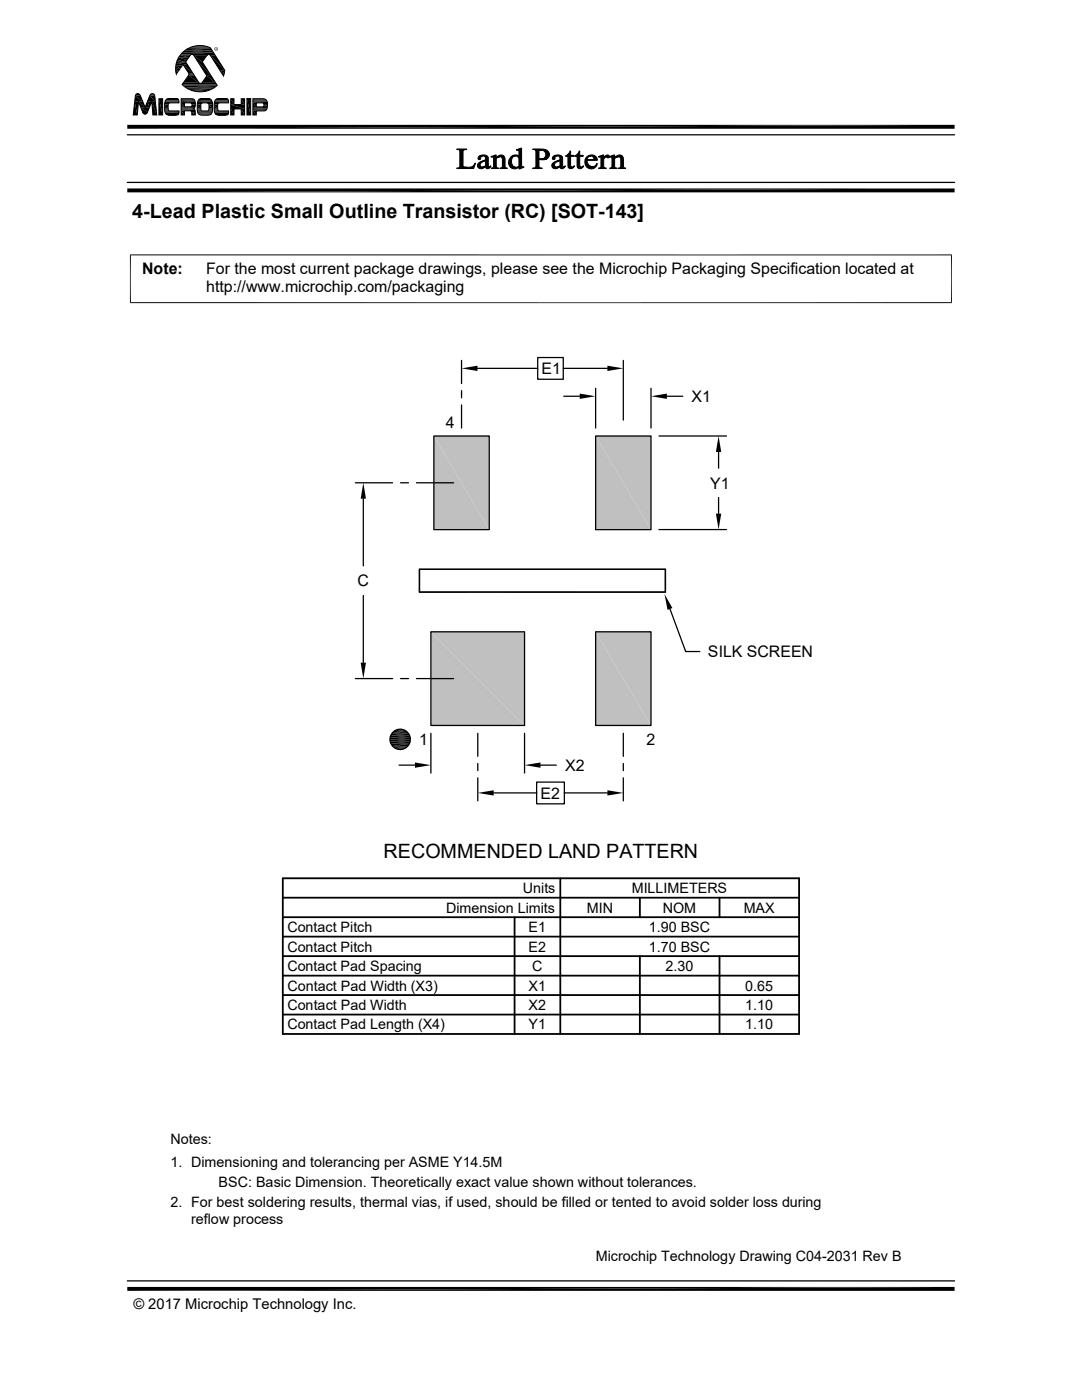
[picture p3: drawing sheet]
<svg xmlns="http://www.w3.org/2000/svg" width="216mm" height="279mm" viewBox="0 0 216 279" stroke-linecap="round" stroke-linejoin="round" font-family="sans-serif">
<g fill="#c0c0c0">
<path d="M118.9 87l11 18.7h-11z"/>
<path d="M118.9 87h11v18.7z"/>
<path d="M86.6 87l11 18.7h-11z"/>
<path d="M86.6 87h11v18.7z"/>
<path d="M118.9 126.1l11 18.7h-11z"/>
<path d="M118.9 126.1h11v18.7z"/>
<path d="M86 126.1l18.7 18.7h-18.7z"/>
<path d="M86 126.1h18.7v18.7z"/>
</g>
<g fill="none" stroke="#000" stroke-width=".25">
<path d="M25.4 36.4h165.1M25.4 26.9h165.1M92.1 71.9v4.6M92.1 78v1.4M95.3 73.5h12M107.3 71.4h5.1v4.3h-5.1zM112.4 73.5h8.8M112.5 79.1h3.2M118.9 77.5v7.9M124.4 71.9v11.9M129.9 77.5v7.9M133.1 79.1h3.1"/>
<path d="M70.9 96.4h7.4M72.5 99.5v13.4M79.9 96.4h1.6M83.1 96.4h7.4M86.6 87h11v18.7h-11zM92.1 80.8v4.6M118.9 87h11v18.7h-11zM131.5 87h13.5M143.4 90.2v3.2M143.4 99.3v3.2M72.5 118.9v13.3M83.7 113.6h49.1v4.6h-49.1z"/>
<path d="M131.5 105.7h13.5M70.9 135.4h7.4M79.9 135.4h1.6M83.1 135.4h7.4M86 126.1h18.7v18.7h-18.7zM118.9 126.1h11v18.7h-11zM133.7 121.5l3.1 8.5h2.8M78.4 146h2.9M78.4 149.1h2.9M79.6 152.7h3.2M86 146.3v8M95.3 146.3v4.6"/>
<path d="M95.3 152.4v1.4M95.3 155.2v4.6M98.5 158.2h8.6M104.7 146.3v8M107.1 156.1h5.5v4.3h-5.5zM107.8 152.7h3.2M112.6 158.2h8.6M124.4 146.3v4.6M124.4 152.4v1.4M124.4 155.2v4.6M25.4 255.6h165.1"/>
<circle cx="79.8" cy="147.6" r="2.03"/>
</g>
<g fill="#000" stroke="#000" stroke-width=".2">
<path d="M98 31.2l.3 .1zM103.1 29.9h.2zM119.4 31.2l.3 .1zM121.6 31.2l.3 .1z"/>
<path d="M91.1 29.7h2l-.5 .2-.2 .5v2.8l.2 .2h.4h-1.3l.1-3.1a.43 .43 0 0 0-.7-.5z" fill-rule="evenodd"/>
<path d="M91.1 33.5l3-.2 .8-.7-.4 1h-3.4z" fill-rule="evenodd"/>
<path d="M95.5 31.3l.3-.2h.6h-.2a.42 .42 0 0 0-.3 .6l-.2 .2a.32 .32 0 0 1-.3-.2 .32 .32 0 0 1 .1-.4z" fill-rule="evenodd"/>
<path d="M95.5 32.5l.8-.4h.6a1.12 1.12 0 0 0-1.1 .9l.4 .3 .6 .1a.78 .78 0 0 1-1 .3 .78 .78 0 0 1-.5-1z" fill-rule="evenodd"/>
<path d="M95.8 31.1l.2-.1a1.19 1.19 0 0 1 1.4 .5l.1 1.7 .3 .2a.49 .49 0 0 1-.4 .3 .49 .49 0 0 1-.5-.3v-.1l-.2-.1 .2-.1v-1l-.4-.1 .4-.2a.51 .51 0 0 0-.5-.7z" fill-rule="evenodd"/>
<path d="M96.3 33.4l.6-.1z" fill-rule="evenodd"/>
<path d="M97.6 33.3l.3-.2-.1 .3z" fill-rule="evenodd"/>
<path d="M98 31.2l1-.3v.6h-.5z" fill-rule="evenodd"/>
<path d="M98.5 31.5l1.3-.2-.8 .3v1.4a.39 .39 0 0 0 .1 .4 .39 .39 0 0 0 .4 .1v.1h-1.5l.5-.3z" fill-rule="evenodd"/>
<path d="M99.3 31.3a.84 .84 0 0 1 .9-.4 .84 .84 0 0 1 .6 .8v1.6l.4 .3h-1.4l.3-.1 .1-.3v-1.6l-.4-.3z" fill-rule="evenodd"/>
<path d="M101.8 31.4l.5-.3h.6a1.19 1.19 0 0 0-.8 1.2 1.19 1.19 0 0 0 .9 1.1h-1.1a1.4 1.4 0 0 1-.1-2z" fill-rule="evenodd"/>
<path d="M102.3 31.1l.7-.2 .5 .3z" fill-rule="evenodd"/>
<path d="M103.1 29.9l1-.3v3.4l.2 .3h-.8a1.18 1.18 0 0 1-1.6 .1h1.1l.5-.3v-1.4l-.3-.5h.3v-1.1z" fill-rule="evenodd"/>
<path d="M103.5 33.3l1.1 .1-1.1 .3z" fill-rule="evenodd"/>
<path d="M106.8 30h1.2h-.5v1.6l1.6 .1-1.6 .1 .1 1.4a.47 .47 0 0 0 .6 .3v.1h-1.9l.6-.2v-.3z" fill-rule="evenodd"/>
<path d="M106.3 29.7l1.8 .1a1.12 1.12 0 0 1 1.3 .5 1.12 1.12 0 0 1-.3 1.4h-1a.86 .86 0 0 0 .8-.7 .86 .86 0 0 0-.5-1h-1.6z" fill-rule="evenodd"/>
<path d="M107.5 31.8h1.4z" fill-rule="evenodd"/>
<path d="M110.4 31.2l.2-.1h.6a.42 .42 0 0 0-.5 .6 .33 .33 0 0 1-.5 0 .33 .33 0 0 1 .2-.5z" fill-rule="evenodd"/>
<path d="M110.4 32.5l.9-.5 .4 .1a1.08 1.08 0 0 0-1 .9l.3 .3 .6 .1a.79 .79 0 0 1-1 .2 .79 .79 0 0 1-.4-.9z" fill-rule="evenodd"/>
<path d="M110.6 31.1l.5-.2a.87 .87 0 0 1 1.2 .7v1.6l.4 .2a.48 .48 0 0 1-.5 .3 .48 .48 0 0 1-.5-.4l-.2-.1 .2-.1v-1l-.4-.1 .4-.2a.51 .51 0 0 0-.5-.7z" fill-rule="evenodd"/>
<path d="M111.1 33.4l.6-.1z" fill-rule="evenodd"/>
<path d="M112.4 33.3l.4-.2-.1 .3z" fill-rule="evenodd"/>
<path d="M113.7 30.1h.2v.9h.6v.2h-.6v1.9l.3 .2-.8 .1-.1-2.2-.4-.1 .5-.4z" fill-rule="evenodd"/>
<path d="M113.4 33.4l.9-.1 .3-.2v.1a.68 .68 0 0 1-1.2 .2z" fill-rule="evenodd"/>
<path d="M115.6 30.1l.1 .9h.7v.2h-.7v1.7l.1 .4h.2l-.8 .1-.1-2.2-.4-.1 .5-.4z" fill-rule="evenodd"/>
<path d="M115.2 33.4l.9-.1 .2-.2h.2l-.1 .1a.68 .68 0 0 1-1.2 .2z" fill-rule="evenodd"/>
<path d="M117.1 31.3l.3-.2h.5a.72 .72 0 0 0-.7 .7l-.4 .1z" fill-rule="evenodd"/>
<path d="M117.4 31.1a1.17 1.17 0 0 1 1.8 .9h-2a1.1 1.1 0 0 0 1 1.2l-1.2 .1-.3-.7 .1-.7 1.7-.1v-.1a.61 .61 0 0 0-.6-.6z" fill-rule="evenodd"/>
<path d="M117 33.3l1.2-.1a.92 .92 0 0 0 .9-.6 1.18 1.18 0 0 1-.8 1.1 1.18 1.18 0 0 1-1.3-.4z" fill-rule="evenodd"/>
<path d="M119.4 31.2l1.1-.3v.6h.1l-.1 .2v1.6l.5 .3h-1.5l.4-.3v-1.8z" fill-rule="evenodd"/>
<path d="M120.6 31.3h.3l-.4 .2z" fill-rule="evenodd"/>
<path d="M120.6 31.3a.5 .5 0 0 1 .6-.4 .5 .5 0 0 1 .4 .5l-.3 .1z" fill-rule="evenodd"/>
<path d="M121.6 31.2l1-.3v.6h-.5z" fill-rule="evenodd"/>
<path d="M122.1 31.5l1.3-.2-.8 .3 .1 1.7 .4 .3h-1.4l.4-.3z" fill-rule="evenodd"/>
<path d="M122.9 31.3a.84 .84 0 0 1 .9-.4 .84 .84 0 0 1 .6 .9v1.5l.4 .3h-1.4l.3-.1 .2-.3-.1-1.6-.4-.3z" fill-rule="evenodd"/>
</g>
<g fill="#000">
<path d="M27 19.2l1.5 1.1h-1.6zM27 19.2h1l.5 1.1zM27 19h1zM27 19l1 .2h-1zM27 19h1v.2zM27.1 18.9l.9 .1h-1zM27.1 18.9h.8l.1 .1zM27.1 18.9h.8zM27.1 18.9l.2-.2 .6 .2zM27.3 18.7l.6 .2zM27.3 18.7h.4zM27.3 18.7h.3z"/>
<path d="M29.9 19.1l1.1 1.1h-1.6zM29.9 19.1h1l.1 1.1zM29.9 19l1 .1zM29.9 19h.9zM30 18.9l.8 .1h-.9zM30 18.9h.8v.1zM30 18.9h.8zM30 18.8l.8 .1zM30 18.8l.2-.1 .5 .1zM30.2 18.7l.5 .1zM30.2 18.7h.4zM30.2 18.7h.3z"/>
<path d="M31.7 19.7l.7 3.2h-.7zM31.7 19.7h.7v3.2zM33.5 19.7h1.9zM33.5 19.7h1.8zM33.6 19.7h1.7zM35 13.7l.6 .6h-.5zM35 13.7h1l-.4 .6zM35.1 13.1l.9 .6h-1zM35.1 13.1h1.4l-.5 .6zM35.1 14.3l.1 .6zM35.1 14.3h.5l-.4 .6zM35.1 13l1.4 .1h-1.4z"/>
<path d="M35.1 13h1.5l-.1 .1zM35.3 12.3l1.9 .3h-2zM35.3 12.3h1.7l.2 .3zM35.4 12l1.6 .3h-1.7zM35.4 12h1.9l-.3 .3zM35.6 11.5l1.7 .5h-1.9zM35.6 11.5h2.1l-.4 .5zM36.6 13l1.9 1.6h-.9zM36.6 13h.8l1.1 1.6zM37.6 15l2.1 1.5h-3.1zM37.6 15h1.2l.9 1.5zM37.6 14.6l1 .1h-.9z"/>
<path d="M37.6 14.6h.9l.1 .1zM37.7 14.9l1.1 .1h-1.2zM37.7 14.9h1l.1 .1zM37.7 14.7l1 .2h-1zM37.7 14.7h.9l.1 .2zM38.7 11l1.7 1.4h-.9zM38.7 11h2.6l-.9 1.4zM38.7 18.2l1.9 .1zM39.2 9.1l1.9 .1zM39.3 18.3h1.3zM39.2 9.1h1.5zM39.3 9.1h1.4z"/>
<path d="M39.5 12.4l2.6 2.7h-.8zM39.5 12.4h.9l1.7 2.7zM39.9 19.7h1.9zM40 19.7h1.8zM39.3 9.1h1zM40.1 19.7h1.7zM41.3 15.1l1.7 1.4h-2.7zM41.3 15.1h.8l.9 1.4zM41.6 10.9h1.2zM41.7 10.9h1.2zM41.9 10.9l1 .1zM42 11l2.9 3h-1z"/>
<path d="M42 11h.9l2 3zM42.8 9.8v.1zM42.8 9.6v.2zM42.8 9.9l.1 .1zM42.9 9.5l-.1 .1zM42.9 9.7l-.1 .1zM42.9 9.9v.1zM42.9 10l.1 .1zM42.8 9.6h.1zM42.9 9.5h.1zM43 10.1l.1 .1zM43 9.4l.1 .1z"/>
<path d="M43.1 10.1h.2zM43.1 9.4l.2 .1zM43.3 10.1l.1-.1zM43.3 9.4v.2zM43.4 9.9l-.1 .1zM43.4 19.7h1.9zM43.3 9.6l.1 .1zM43.3 10l.2-.1zM43.4 9.8v.1zM43.4 9.7v.1zM43.4 19.7h1.8zM43.5 19.7h1.7z"/>
<path d="M43.4 9.5l.1 .1zM43.4 9.9l.1-.1zM43.5 9.6l-.1 .2zM43.9 14l.9 .6h-.6zM43.9 14h1l-.1 .6zM44.2 14.6l.4 .5zM44.2 14.6h.6l-.2 .5zM46 19.7l.7 1.2h-.7zM46 19.7h.7v1.2zM48.1 19.7l.7 1.2h-.7zM48.1 19.7h.7v1.2zM49.3 19.7l.7 3.2h-.7z"/>
<path d="M49.3 19.7h.7v3.2zM26.9 20.3h.7zM26.9 20.3l.5 2.6h-.8zM26.9 20.3h.7l-.2 2.6zM27.6 20.3h.9zM27.6 20.3l1.4 1.1h-.9zM27.6 20.3h.9l.5 1.1zM28.1 21.4l1.3 1h-.9zM28.1 21.4h1.7l-.4 1zM28.5 22.4h.9zM28.5 22.4l.8 .2h-.7zM28.5 22.4h.9l-.1 .2z"/>
<path d="M28.6 22.6h.7zM28.6 22.6l.5 .1zM28.6 22.6h.7l-.2 .1zM28.7 22.7h.4zM28.7 22.7h.3zM28.9 22.7h.1zM29.4 20.2l.4 1.2h-.8zM29.4 20.2h.9l-.5 1.2zM30.3 20.2l1 2.7h-.8zM30.3 20.2h.7l.3 2.7zM32.9 20.7l.7 .1zM32.9 20.7h.7z"/>
<path d="M32.9 20.8h.7zM32.9 20.8l.6 .2h-.6zM32.9 20.8h.7l-.1 .2zM32.9 21l.6 .7h-.6zM32.9 21h.6v.7zM32.9 21.7l.7 .1h-.7zM32.9 21.7h.6l.1 .1zM32.9 21.8h.7zM32.9 21.8l.7 .1zM32.9 21.9h.7zM32.9 21.9l.7 .1zM32.9 20.5h1z"/>
<path d="M32.9 20.5l.9 .1zM32.9 20.6h.8zM32.9 20.6h.9zM32.9 20.6l.7 .1zM32.9 22l.8 .1zM32.9 22.1h.8zM32.9 22.1h.9zM33.4 22.9h2zM33.5 22.9l1.7 .1zM33.5 22.9h1.9zM33.6 23h1.6zM33.6 23h1.4z"/>
<path d="M36.2 20.5l.6 .8h-.6zM36.2 20.5h.6v.8zM36.2 22.1l.6 .8h-.6zM36.2 22.1h.6v.8zM38.1 20.5h.8zM38.1 22.1h.8zM38.1 20.5h.9zM38.1 21.3h.8zM38.1 22.1l.8 .1zM38.1 20.5l.9 .1zM38.2 22.2h.7zM38.2 20.6h.8z"/>
<path d="M38.2 21.3h.7zM38.2 20.6l.8 .1zM38.2 21.2l.7 .1zM38.2 22.2l.7 .1zM38.3 20.7h.7zM38.2 21.2h.7zM38.3 21.2h.6zM38.3 22.3l.7 .1zM38.3 22.4h.7zM38.3 22.4l.7 .5h-.7zM38.3 22.4h.7v.5zM38.3 20.7l.7 .1z"/>
<path d="M38.3 20.8h.7zM38.3 21.1h.6zM38.3 21.1l.6 .1zM38.3 20.8l.7 .2h-.7zM38.3 20.8h.7v.2zM38.3 21l.7 .1zM38.3 21.1h.7zM39.4 20.7l.7 .1zM39.4 20.7h.7zM39.4 20.8h.7zM39.4 20.8l.7 .2h-.7zM39.4 20.8h.7v.2z"/>
<path d="M39.4 21l.7 .7h-.7zM39.4 21h.7v.7zM39.4 21.7l.7 .1h-.7zM39.4 21.7h.7v.1zM39.4 21.8h.7zM39.4 21.8l.7 .1zM39.4 21.9h.7zM39.4 21.9l.8 .1zM39.4 20.5h1zM39.4 20.5l.9 .1zM39.4 20.6h.8zM39.4 20.6h.9z"/>
<path d="M39.4 20.6l.8 .1zM39.4 20.7h.8zM39.4 22l.8 .1zM39.4 22.1h.8zM39.4 22.1h.9zM39.4 22.1h1zM39.9 22.9l1.8 .1zM39.9 22.9h2zM40.1 23h1.3zM40.1 23h1.6zM41.3 20.5h1.1zM41.4 20.5l1 .1z"/>
<path d="M41.5 20.6h.9zM41.4 22.1h1zM41.5 22.1h.9zM41.6 20.6h.8zM41.6 20.6l.8 .1zM41.6 22.1h.8zM41.6 20.7h.8zM41.6 22l.8 .1zM41.6 20.7l.8 .1zM41.7 20.8h.7zM41.7 21.9l.7 .1zM41.7 20.8l.7 .2h-.7z"/>
<path d="M41.7 20.8h.7v.2zM41.7 21.8h.7zM41.7 21.8l.7 .1zM41.7 21.9h.7zM41.7 21l.7 .7h-.7zM41.7 21h.7v.7zM41.7 21.7l.7 .1h-.7zM41.7 21.7h.7v.1zM42.7 20.7l.8 .1zM42.7 20.7h.8zM42.7 20.8h.8zM42.7 20.8l.7 .2h-.7z"/>
<path d="M42.7 20.8h.8l-.1 .2zM42.7 21l.7 .7h-.7zM42.7 21h.7v.7zM42.7 21.7l.8 .1h-.8zM42.7 21.7h.7l.1 .1zM42.7 21.8h.8zM42.7 21.8l.8 .1zM42.7 21.9h.8zM42.8 20.5h1zM42.8 20.5l.9 .1zM42.8 20.6h.8zM42.8 20.6h.9z"/>
<path d="M42.8 20.6l.7 .1zM42.8 20.7h.7zM42.8 21.9l.7 .1zM42.8 22l.8 .1zM42.8 22.1h.8zM42.8 22.1h.9zM43.3 22.9h2zM43.4 22.9l1.7 .1zM43.4 22.9h1.9zM43.5 23h1.6zM43.5 23h1.4zM46 20.9l2.8 .8h-2.8z"/>
<path d="M46 20.9h2.8v.8zM46 21.7l.7 1.2h-.7zM46 21.7h.7v1.2zM48.1 21.7l.7 1.2h-.7zM48.1 21.7h.7v1.2zM50.5 20.5l.6 .8h-.6zM50.5 20.5h.6v.8zM50.5 22.1l.6 .8h-.6zM50.5 22.1h.6v.8zM52.4 20.5h.9zM52.5 20.5l.8 .1zM52.5 20.6h.8z"/>
<path d="M52.5 21.3h.8zM52.6 20.6h.7zM52.6 21.3h.7zM52.6 20.6l.7 .1zM52.6 21.2l.7 .1zM52.6 20.7h.8zM52.6 20.7l.8 .1h-.7zM52.6 20.7h.8v.1zM52.6 21.1h.7zM52.6 21.1h.8zM52.6 21.1l.7 .1zM52.6 21.2h.7z"/>
<path d="M52.7 20.8l.7 .3h-.7zM52.7 20.8h.7v.3zM52.7 21.1h.7zM25.4 38.4l165.1-.8v.8zM25.4 37.6h165.1l-165.1 .8zM25.4 25.7l165.1-.8v.8zM25.4 24.9h165.1l-165.1 .8zM92.1 73.5l3.2-.5v1zM115.7 78.5l3.2 .6-3.2 .5zM121.2 73l3.2 .5-3.2 .5zM129.9 79.1l3.2-.6v1.1zM72.5 96.4l.5 3.1h-1z"/>
<path d="M143.4 87l.5 3.2h-1zM142.9 102.5h1l-.5 3.2zM72 132.2h1l-.5 3.2zM132.6 118.6l1.6 2.7-1 .4zM78.7 149.2l1.9 .2h-1.5zM79.1 145.7h1.5l.4 .2zM79.1 149.4l1.1 .1zM79.1 149.4h1.5l-.4 .1zM79.1 145.7l.4-.1 1.1 .1zM79.5 145.6l1.1 .1zM79.5 149.5h.7zM79.5 145.6h.7z"/>
<path d="M82.8 152.2l3.2 .5-3.2 .5zM95.3 158.2l3.2-.5v1.1zM104.7 152.7l3.1-.5v1zM121.2 157.7l3.2 .5-3.2 .6zM25.4 257.6l165.1-.8v.8zM25.4 256.8h165.1l-165.1 .8z"/>
</g>
<g fill="none" stroke="#000" stroke-width=".36">
<path d="M36.1 10.7h6.7M36.9 9.9h5.4M56.4 179.2h103M56.4 175.3h103v31.1h-103zM111.8 175.3v31.1M127.7 179.2v3.8M143.6 179.2v3.8M56.4 194.7h103M56.4 183h103M56.4 198.6h103M56.4 190.8h103M56.4 186.9h103"/>
<path d="M102.7 183v23.4M127.7 190.8v15.6M143.6 190.8v15.6M56.4 202.5h103"/>
</g>
<g fill="none" stroke="#000" stroke-width=".2">
<path d="M27.1 18.9a.52 .52 0 0 1 .9 .1l1 2.4 .9-2.4a.5 .5 0 0 1 .5-.3 .5 .5 0 0 1 .5 .4l.4 3.8h-.8l-.2-2.7-.9 2.2a.5 .5 0 0 1-.5 .4 .5 .5 0 0 1-.4-.4l-.9-2.1-.2 2.6h-.8zM31.7 19.7h.7v3.2h-.7zM33.1 19.9h2.6M33.1 20l.5-.3h1.6l.4 .2 .1 .6-2 .1-.2 .4v.7l.1 .3 .2 .1h1.9a.62 .62 0 0 1-.1 .7 .62 .62 0 0 1-.6 .2 2.3 2.3 0 0 1-1.9-.2l-.2-1a2.92 2.92 0 0 1 .2-1.8zM33.2 19.8h2.4M33.3 19.7h2.2M33.4 19.7h2.1M35.9 11h2.2M36 10.9h2.1M36.2 19.7h2.1a.97 .97 0 0 1 .7 1.4l-.1 .3-.3 .3 .3 .2 .1 1h-.7v-.6l-.2-.2h-1.3v.8h-.6zM36.2 19.7h2.3M36.2 19.7h2.4"/>
<path d="M36.2 19.8h2.5M36.2 19.9h2.6M36.3 16.9h7M36.4 16.9h6.9M36.4 17h6.9M36.5 16.6h3.4M36.5 16.5h3.3M36.9 17.4h6M37.5 17.7h4.9M37.8 9.5h4.2M38 9.4h3.7M38.1 10.9h.3l.3 .1 2.6 4.1-1.1 1.5-.3 .1-.2-.2-2.7-4.2z"/>
<path d="M38.4 10.9h3.2M38.5 9.3h2.8M38.5 11h2.9M38.7 11h2.6M38.7 18.2h2.5M38.7 9.2h2.4M39.6 19.9h2.6M39.6 20l.5-.3h1.5a.94 .94 0 0 1 .8 1.1v1.3a.84 .84 0 0 1-1 .9h-1.1a.9 .9 0 0 1-.9-1.1v-1.1zM39.8 19.8h2.2M40.2 16.6h2.9M41.3 11l-.9 1.4 2.9 4.6a5.2 5.2 0 0 1-7-.1l1.4-2.2-1.1-1.7M41.3 11l.3-.1 .4 .1 2.6 4.2 .3-1.2-2.9-4.5a4.8 4.8 0 0 0-5.1 .6 4.8 4.8 0 0 0-1.7 4.8"/>
<path d="M42.8 10.9h-6.8M43 19.9h2.6M43 20l.5-.3h1.6l.4 .2 .1 .6-2 .1-.2 .4v.7l.1 .3 .2 .1h1.9a.62 .62 0 0 1-.1 .7 .62 .62 0 0 1-.6 .2 2.3 2.3 0 0 1-1.9-.2l-.3-1a2.92 2.92 0 0 1 .3-1.8zM43.1 19.8h2.4M43.1 16.6l-6.6 .1M43.2 19.7h2.2M43.3 19.7h2M46 19.7h.7v1.2h1.4v-1.2h.7v3.2h-.7v-1.2h-1.4v1.2h-.7zM49.3 19.7h.7v3.2h-.7zM49.3 19.7h.7M50.5 19.7h2.2M50.5 19.7h2.4"/>
<path d="M50.5 19.8h2.5M50.5 19.9h2.6M50.5 19.9h2.7M50.5 19.7h2.2a1.49 1.49 0 0 1 .5 2.2l-.5 .2h-1.6v.8h-.6zM32.9 20.5h2.8M32.9 22.2h2.8M32.9 22.3h2.8M32.9 20.4h2.8M32.9 20.3h2.8M32.9 22.4h2.8M32.9 22.5h2.8M32.9 20.2h2.8"/>
<path d="M33 20.1h2.7M33 22.6h2.7M33 20h2.7M33 22.7h2.7M33.1 22.7h2.6M33.1 22.8h2.6M33.2 22.8h2.4M33.3 22.9h2.3M33.4 22.9h2.1M36.2 20.1h2.7M36.2 20.2h2.7M36.2 21.3h2.7"/>
<path d="M36.2 21.4h2.7M36.2 21.5h2.7M36.2 21.6h2.6M36.2 21.6h2.5M36.2 21.7h2.5M36.2 21.8h2.6M36.2 21.9h2.7M36.2 22h2.7M36.2 22.1h2.7M36.8 20.5h1.3l.2 .2v.4l-.2 .2h-1.3zM39.4 20.5h3M39.4 22.2h3"/>
<path d="M39.4 20.4h3M39.4 22.3h3M39.4 22.5h2.9M39.4 20.2h3M39.5 22.6h2.8M39.5 20h2.8M39.5 22.7h2.7M39.6 22.8h2.6M39.7 22.8h2.4M39.8 22.9h2.2M40.2 20.7l.2-.2 1.1 .1 .2 .4-.1 1-.2 .1h-1.2l-.1-.4zM42.8 22.2h2.8"/>
<path d="M42.8 20.5h2.8M42.8 20.4h2.8M42.8 22.3h2.8M42.8 20.3h2.8M42.8 22.4h2.8M42.8 22.5h2.8M42.8 20.2h2.8M42.9 22.6h2.7M42.9 20.1h2.7M42.9 20h2.7M42.9 22.7h2.7M43 22.7h2.6"/>
<path d="M43 22.8h2.6M43.1 22.8h2.4M43.2 22.9h2.2M43.3 22.9h2M50.5 20.1h2.7M50.5 20.2h2.8M50.5 20.4h2.8M50.5 20.5h2.8M50.5 21.4h2.8M50.5 21.7h2.8M50.5 21.8h2.8M50.5 21.9h2.7"/>
<path d="M50.5 22h2.6M51.1 20.5h1.4l.1 .2v.5l-.1 .1h-1.4zM53 22.1h-2.5M26 50.8v9.7M189.9 50.8v9.7M189.9 50.9h-164M25.9 60.4h164M78.7 149.3h2.3M78.7 145.8h2.3"/>
</g>
<path d="M78.2 148.8h3.3M78.2 146.3h3.3" fill="none" stroke="#000" stroke-width=".32"/>
<path d="M36.5 17.2h6.8M78 148.5h3.7M78 146.6h3.7" fill="none" stroke="#000" stroke-width=".34"/>
<path d="M77.9 148.1h4M77.9 147h4" fill="none" stroke="#000" stroke-width=".38"/>
<path d="M36.4 10.3h6.2M77.8 147.4h4.1M77.8 147.8h4.1" fill="none" stroke="#000" stroke-width=".4"/>
<path d="M36.3 16.8h6.9M37.4 9.6h4.7M38 18.1h3.8M36.2 20.4h2.7" fill="none" stroke="#000" stroke-width=".21"/>
<path d="M35.1 12.8h2.3M35.6 11.2h2.4" fill="none" stroke="#000" stroke-width=".42"/>
<path d="M37 17.6h5.9" fill="none" stroke="#000" stroke-width=".3"/>
<path d="M37.5 17.9h4.9M50.5 21.5h2.8" fill="none" stroke="#000" stroke-width=".23"/>
<path d="M83.6 118.2h49.3M83.6 113.6h49.3M83.7 113.5v4.8M132.8 113.5v4.8" fill="none" stroke="#000" stroke-width=".28"/>
<g font-size="3.9">
<text x="26.4" y="43.5">4-Lead Plastic Small Outline Transistor (RC) [SOT-143]</text>
<text x="76.5" y="171.1">RECOMMENDED LAND PATTERN</text>
</g>
<g font-size="3.2">
<text x="28.4" y="54.6">Note:</text>
<text x="41.1" y="54.6">For the most current package drawings, please see the Microchip Packaging Specification located at</text>
<text x="41.1" y="58.3">http://www.microchip.com/packaging</text>
<text x="108.1" y="74.7">E1</text>
<text x="138" y="80.2">X1</text>
<text x="89" y="85.4">4</text>
<text x="141.7" y="97.5">Y1</text>
<text x="71.3" y="117">C</text>
<text x="141.3" y="131.2">SILK SCREEN</text>
<text x="83.6" y="148.6">1</text>
<text x="129" y="148.6">2</text>
<text x="112.8" y="153.8">X2</text>
<text x="107.9" y="159.4">E2</text>
</g>
<g font-size="2.9">
<text x="104.3" y="178.2">Units</text>
<text x="126" y="178.2">MILLIMETERS</text>
<text x="89" y="182.1">Dimension Limits</text>
<text x="117.1" y="182.1">MIN</text>
<text x="132.3" y="182.1">NOM</text>
<text x="148.4" y="182.1">MAX</text>
<text x="57.3" y="189.9">Contact Pitch</text>
<text x="57.3" y="186">Contact Pitch</text>
<text x="105.5" y="186">E1</text>
<text x="105.5" y="189.9">E2</text>
<text x="129.5" y="186">1.90 BSC</text>
<text x="129.5" y="189.9">1.70 BSC</text>
<text x="57.3" y="197.7">Contact Pad Width (X3)</text>
<text x="57.3" y="193.8">Contact Pad Spacing</text>
<text x="105.5" y="197.7">X1</text>
<text x="106.2" y="193.8">C</text>
<text x="132.8" y="193.8">2.30</text>
<text x="148.7" y="197.7">0.65</text>
<text x="57.3" y="201.6">Contact Pad Width</text>
<text x="105.5" y="201.6">X2</text>
<text x="148.7" y="201.6">1.10</text>
<text x="57.3" y="205.4">Contact Pad Length (X4)</text>
<text x="105.5" y="205.4">Y1</text>
<text x="148.7" y="205.4">1.10</text>
<text x="34" y="232.9">1. Dimensioning and tolerancing per ASME Y14.5M</text>
<text x="34" y="228.3">Notes:</text>
<text x="43.6" y="236.9">BSC: Basic Dimension. Theoretically exact value shown without tolerances.</text>
<text x="34" y="241">2. For best soldering results, thermal vias, if used, should be filled or tented to avoid solder loss during</text>
<text x="38.1" y="244.3">reflow process</text>
<text x="118.9" y="251.7">Microchip Technology Drawing C04-2031 Rev B</text>
<text x="26.6" y="261.3">© 2017 Microchip Technology Inc.</text>
</g>
<text font-size=".6" x="43" y="10">R</text>
</svg>
